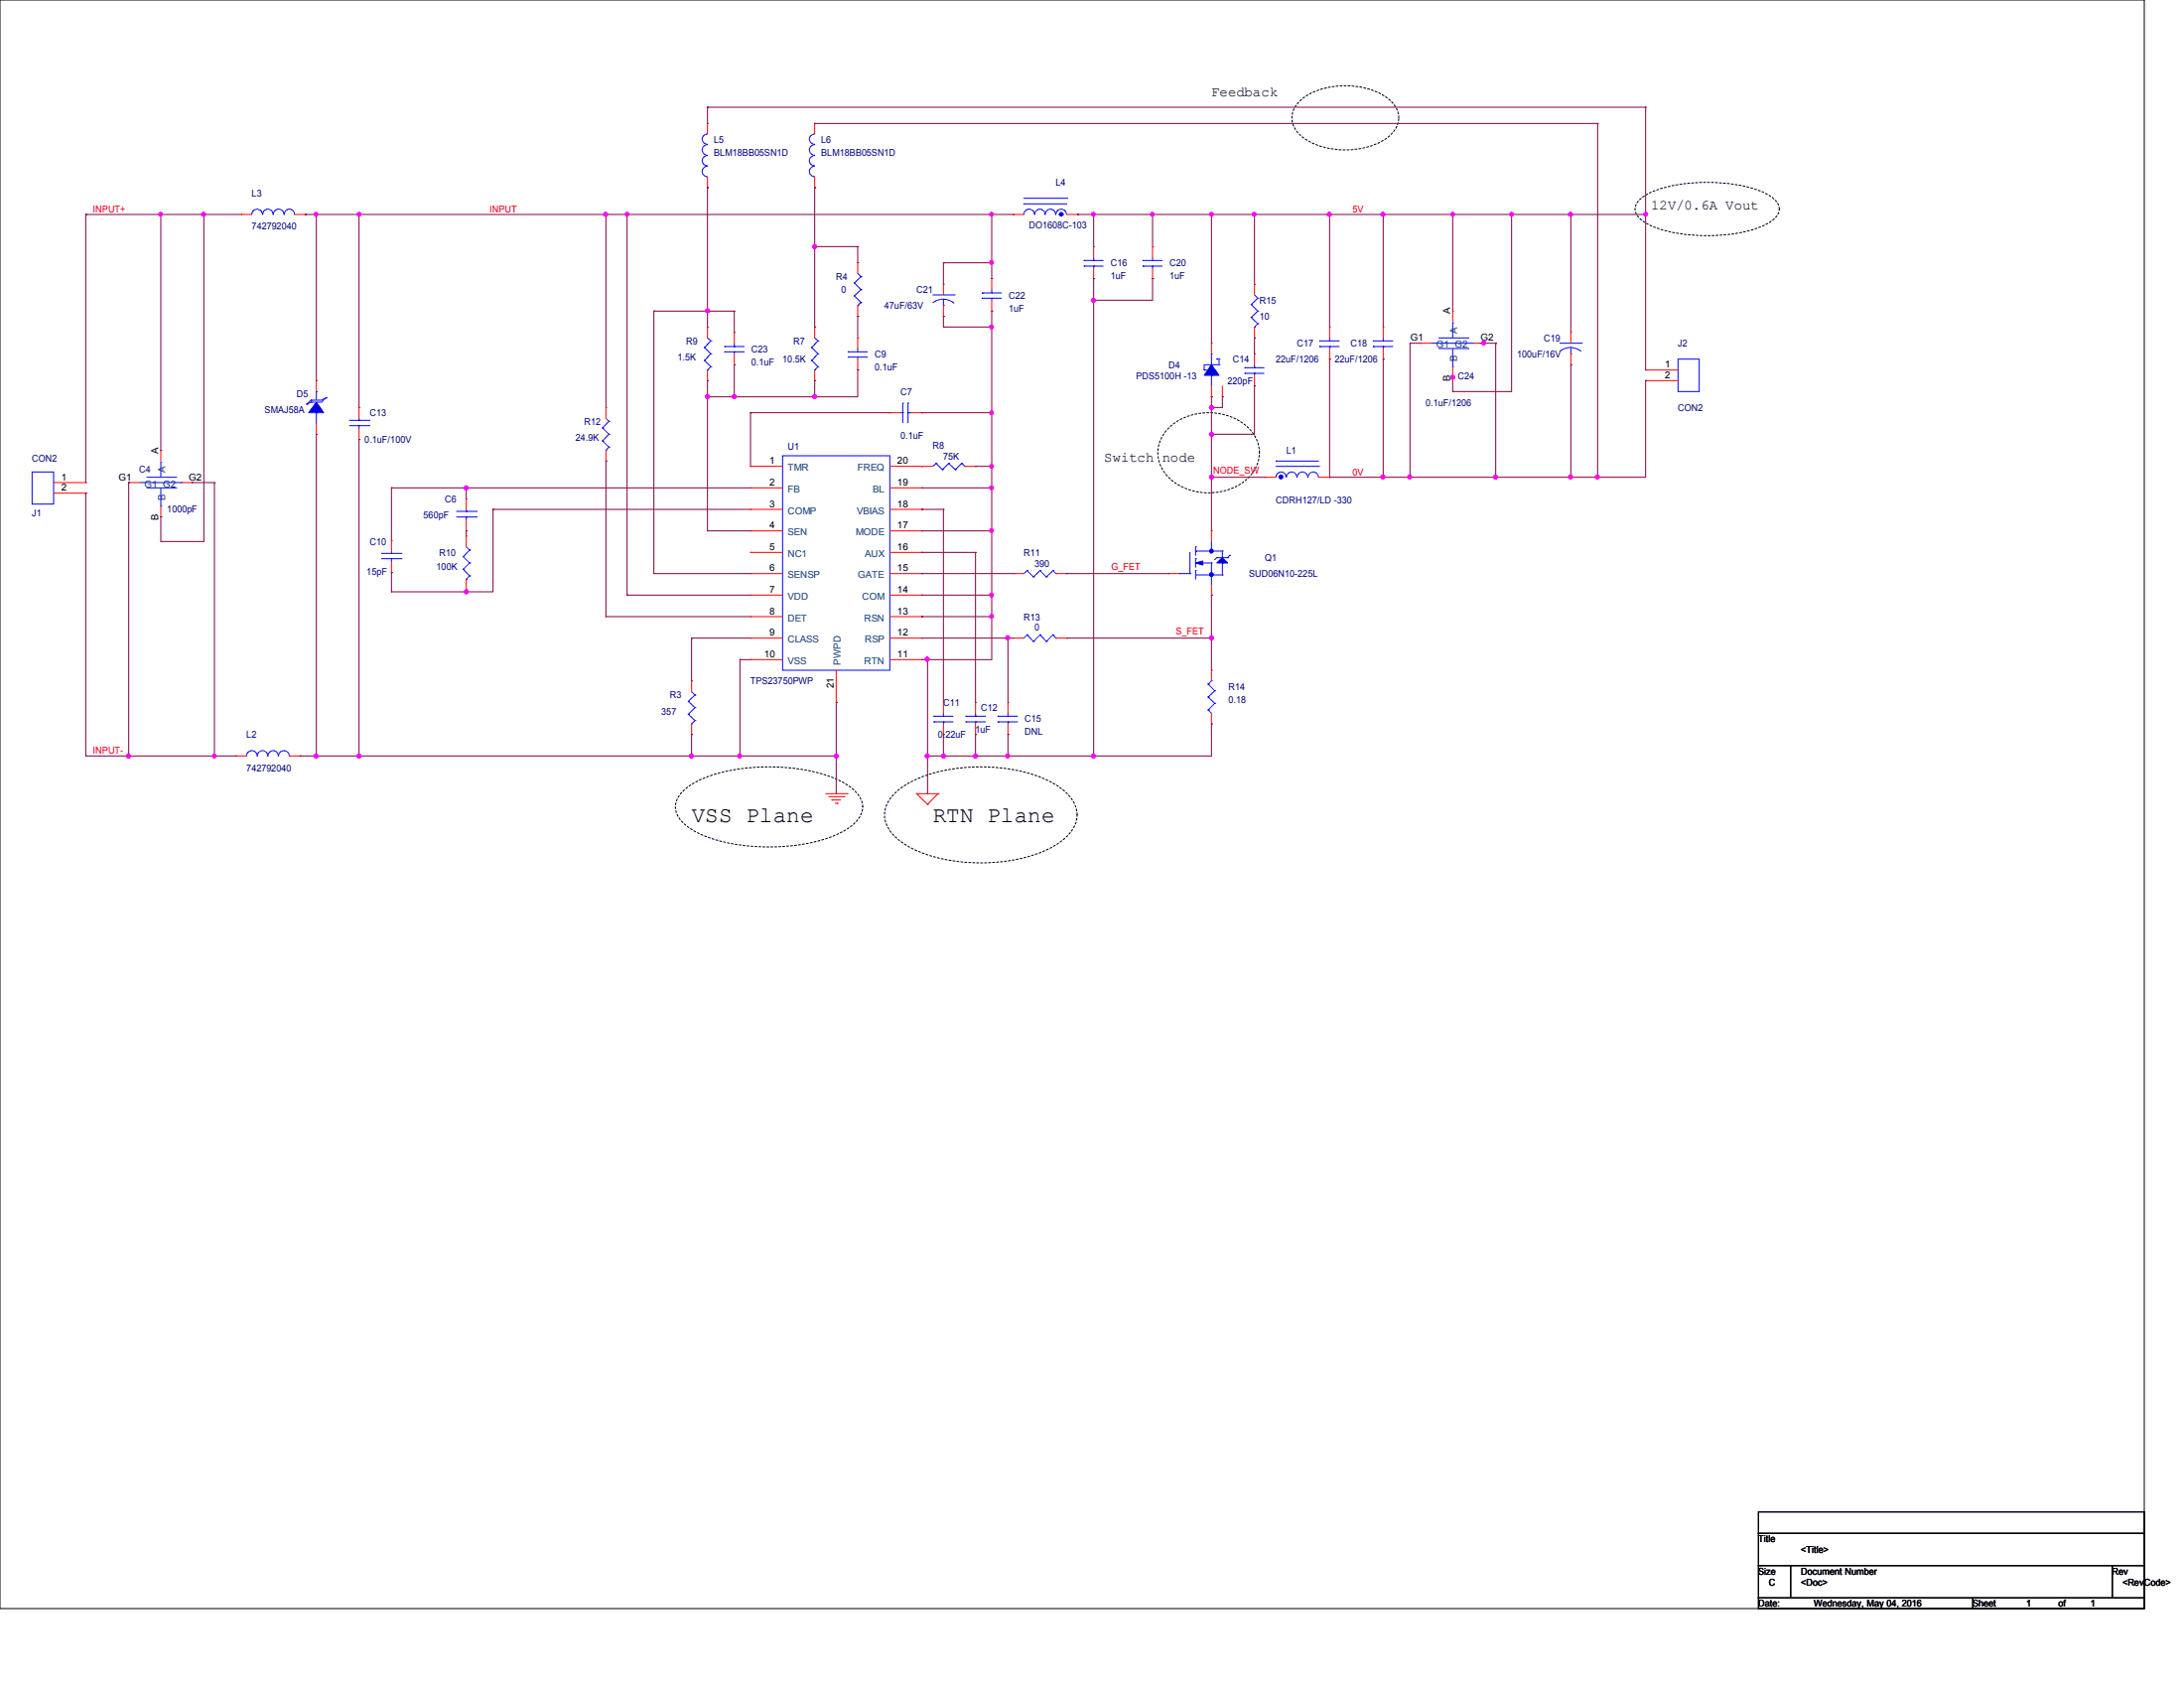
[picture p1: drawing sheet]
<svg xmlns="http://www.w3.org/2000/svg" width="279mm" height="216mm" viewBox="0 0 279 216" stroke-linecap="round" stroke-linejoin="round" font-family="sans-serif">
<path d="M0 0h274.3v205.7h-274.3zM225 193.4h49.3v2.7h-49.3zM225 196.1h49.3v4.1h-49.3zM225 200.2h4.1v4.2h-4.1zM225 204.4h27.4v1.3h-27.4zM229.1 200.2h41.1v4.2h-41.1zM252.4 204.4h21.9v1.3h-21.9zM270.2 200.2h4.1v4.2h-4.1z" fill="none" stroke="#000" stroke-width=".13"/>
<path d="M166 13.2a8 8 0 0 1 6.1-2.2 8.4 8.4 0 0 1 6.1 2.2 2.82 2.82 0 0 1-.6 4.3 9.8 9.8 0 0 1-8.6 1.2 5 5 0 0 1-3.6-3 2.73 2.73 0 0 1 .6-2.5zM209.6 25.7a8.6 8.6 0 0 1 4.9-2.1 21.7 21.7 0 0 1 10.9 .9 3.8 3.8 0 0 1 2.1 1.7 1.65 1.65 0 0 1-.7 2 11.9 11.9 0 0 1-5.7 1.8 20.8 20.8 0 0 1-9.7-1 3.8 3.8 0 0 1-2.1-1.8l-.1-.5 .1-.5zM149.4 54.9a7.6 7.6 0 0 1 10.5 0 4.3 4.3 0 0 1-.7 6.6 7.7 7.7 0 0 1-9.8-.6 4.3 4.3 0 0 1 0-6zM87.3 101.2a12.4 12.4 0 0 1 6.4-2.7 25.1 25.1 0 0 1 13.2 1.1 6.8 6.8 0 0 1 3 2.2 2.5 2.5 0 0 1-.5 3.4 12.4 12.4 0 0 1-6.4 2.7 25.1 25.1 0 0 1-13.1-1.1 6.8 6.8 0 0 1-3.1-2.2 2.5 2.5 0 0 1 .5-3.4zM114.6 101.3a13.3 13.3 0 0 1 6.4-2.8 22.7 22.7 0 0 1 12.7 1.1 7.8 7.8 0 0 1 3.7 3.1 3.6 3.6 0 0 1-1 4.4 13.3 13.3 0 0 1-6.5 2.8 22.7 22.7 0 0 1-12.6-1.1 7.8 7.8 0 0 1-3.8-3.1 3.6 3.6 0 0 1 1.1-4.4z" fill="none" stroke="#000" stroke-width=".13" stroke-dasharray=".3 .3"/>
<g fill="none" stroke="#f00" stroke-width=".13">
<path d="M90.5 15.8h.1M90.5 15.8v1.3M104.2 15.8h.1M104.2 15.8v1.3M30.9 27.4h.1M30.9 27.4h1.3M37.7 27.4h1.4M39.1 27.4h.1M90.5 24h.1M90.5 22.6v1.4M104.2 24h.1M104.2 22.6v1.4"/>
<path d="M109.7 33.6h.1M109.7 33.6v1.4M109.7 39.1v1.4M120.7 36.4h.1M120.7 36.4v1.3M120.7 39.1v1.4M126.9 39.8h.1M126.9 35.6h.1M126.9 35.6v1.4M126.9 38.4v1.4M129.6 27.4h.1M129.6 27.4h1.4"/>
<path d="M136.5 27.4h1.3M137.8 27.4h.1M139.9 35.6h.1M139.9 31.5h.1M139.9 31.5v1.4M139.9 34.3v1.3M147.4 35.6h.1M147.4 31.5h.1M147.4 31.5v1.4M147.4 34.3v1.3M160.5 36.4h.1M160.5 36.4v1.3"/>
<path d="M185.8 39.8h.1M185.8 39.8v1.3M20.6 57.6h.1M20.6 57.6v1.4M40.5 55.5h.1M40.5 48.7h.1M40.5 48.7v1.4M40.5 54.2v1.3M45.9 52.1h.1M45.9 56.2h.1M45.9 52.1v1.4M45.9 54.9v1.3"/>
<path d="M77.5 52.1h.1M77.5 59h.1M77.5 52.1v1.4M77.5 57.6v1.4M90.5 41.8h.1M90.5 48.7h.1M90.5 41.8v1.4M90.5 47.3v1.4M93.9 46.7h.1M93.9 42.5h.1M93.9 42.5v1.4M93.9 45.3v1.4"/>
<path d="M96 59.6h.1M96 59.6h4.1M104.2 41.8h.1M104.2 48.7h.1M104.2 41.8v1.4M104.2 47.3v1.4M109.7 47.3h.1M109.7 43.2h.1M109.7 40.5h.1M109.7 43.2v1.4M109.7 45.9v1.4M113.8 52.8h.1"/>
<path d="M113.8 52.8h1.4M113.8 59.6h5.5M116.6 52.8h1.3M117.9 52.8h.1M117.9 59.6h.1M120.7 40.5h.1M123.4 59.6h1.4M124.8 59.6h.1M155 50.8h.1M155 43.9h.1M155 43.9v1.4M155 49.4v1.4"/>
<path d="M156.4 50.8h.1M156.4 49.4v1.4M160.5 49.4h.1M160.5 45.3h.1M160.5 43.2h.1M160.5 41.8v1.4M160.5 45.3v1.4M160.5 48v1.4M170.1 45.9h.1M170.1 41.8h.1M170.1 41.8v1.4M170.1 44.6v1.3"/>
<path d="M177 45.9h.1M177 41.8h.1M177 41.8v1.4M177 44.6v1.3M181.7 43.9h.1M181.7 43.9h1.4M185.8 48.3h.1M185.8 46.9v1.4M188.5 43.9h1.3M189.8 43.9h.1M201 42.5h.1M201 46.7h.1"/>
<path d="M201 42.5v1.4M201 45.3v1.4M210.5 47.3h.1M210.5 48.7h.1M210.5 47.3h4.2M210.5 48.7h4.2M6.9 61.7h4.1M6.9 63.1h4.1M11 61.7h.1M11 63.1h.1M16.5 61.7h.1M16.5 61.7h1.3"/>
<path d="M20.6 66.1h.1M20.6 64.7v1.4M23.2 61.7h1.4M24.6 61.7h.1M50.1 69.1h.1M50.1 73.2h.1M50.1 69.1v1.4M50.1 71.9v1.3M59.6 68.6h.1M59.6 75.4h.1M59.6 63.8h.1M59.6 67.9h.1"/>
<path d="M59.6 63.8v1.4M59.6 66.5v1.4M59.6 68.6v1.3M59.6 74.1v1.3M96 62.4h.1M96 65.2h.1M96 67.9h.1M96 70.7h.1M96 73.4h.1M96 76.1h.1M96 78.9h.1M96 73.4h4.1"/>
<path d="M96 62.4h4.1M96 65.2h4.1M96 67.9h4.1M96 70.7h4.1M96 76.1h4.1M96 78.9h4.1M113.8 73.4h4.1M113.8 62.4h4.1M113.8 65.2h4.1M113.8 67.9h4.1M113.8 70.7h4.1M113.8 76.1h4.1"/>
<path d="M113.8 78.9h4.1M117.9 78.9h.1M117.9 76.1h.1M117.9 73.4h.1M117.9 70.7h.1M117.9 67.9h.1M117.9 65.2h.1M117.9 62.4h.1M129.6 73.4h.1M129.6 73.4h1.4M135.1 73.4h1.4M136.5 73.4h.1"/>
<path d="M149.5 73.4h.1M149.5 73.4h1.4M155 67.9h.1M155 76.1h.1M155 67.9v1.4M155 74.8v1.3M161.8 61h.1M161.8 61h1.4M168.7 61h1.4M170.1 61h.1M30.2 96.7h.1M30.2 96.7h1.3"/>
<path d="M37 96.7h1.4M38.4 96.7h.1M88.5 87.1h.1M88.5 93.9h.1M88.5 87.1v1.4M88.5 92.6v1.3M96 81.6h.1M96 84.4h.1M96 81.6h4.1M96 84.4h4.1M107 89.8h.1M107 85.7v4.1"/>
<path d="M113.8 81.6h4.1M113.8 84.4h4.1M117.9 84.4h.1M117.9 81.6h.1M120.7 93.9h.1M120.7 89.8h.1M120.7 89.8v1.4M120.7 92.6v1.3M124.8 93.9h.1M124.8 89.8h.1M124.8 89.8v1.4M124.8 92.6v1.3"/>
<path d="M128.9 93.9h.1M128.9 89.8h.1M128.9 89.8v1.4M128.9 92.6v1.3M129.6 81.6h.1M129.6 81.6h1.4M135.1 81.6h1.4M136.5 81.6h.1M155 92.6h.1M155 85.7h.1M155 85.7v1.4M155 91.2v1.4"/>
<path d="M105.6 101.5h2.8M106 101.9h1.9M106.4 102.3h.1M106.4 102.3h1.1M106.8 102.7h.3M107.1 102.7h.1M107.9 101.9h.1M108.4 101.5h.1M117.3 101.5h.1M117.3 101.5h2.7M117.3 101.5l1.4 1.4M118.7 102.9h.1"/>
<path d="M120 101.5h.1M120 101.5l-1.3 1.4"/>
</g>
<g fill="none" stroke="#00f" stroke-width=".13">
<path d="M90.5 19.9a.66 .66 0 0 0-.7 .7 .66 .66 0 0 0 .7 .6M90.5 18.5a.68 .68 0 0 0-.7 .7 .68 .68 0 0 0 .7 .7M90.5 17.1a.66 .66 0 0 0-.7 .7 .66 .66 0 0 0 .7 .7M104.2 19.9a.66 .66 0 0 0-.7 .7 .66 .66 0 0 0 .7 .6M104.2 18.5a.68 .68 0 0 0-.7 .7 .68 .68 0 0 0 .7 .7M104.2 17.1a.66 .66 0 0 0-.7 .7 .66 .66 0 0 0 .7 .7M32.2 27.4a.68 .68 0 0 1 .7-.6 .68 .68 0 0 1 .7 .6M33.6 27.4a.66 .66 0 0 1 .7-.6 .66 .66 0 0 1 .6 .6M35 27.4a.68 .68 0 0 1 .6-.6 .68 .68 0 0 1 .7 .6M36.4 27.4a.66 .66 0 0 1 .6-.6 .66 .66 0 0 1 .7 .6M90.5 21.3a.68 .68 0 0 0-.7 .6 .68 .68 0 0 0 .7 .7M104.2 21.3a.68 .68 0 0 0-.7 .6 .68 .68 0 0 0 .7 .7"/>
<path d="M109.3 36.2h.1M109.3 37.8h.1M109.3 36.2l.9 .8M109.3 37.8l.9 .9M109.7 39.1h.1M109.7 35l.5 .4M110.2 35.4h.1M110.2 37h.1M110.2 38.7h.1M110.2 35.4l-.9 .8M110.2 37l-.9 .8M110.2 38.7l-.5 .4"/>
<path d="M119.3 37.7h2.8M120.7 39.1h.1M120.7 38.3a2.17 2.17 0 0 1 1.3 .5M120.7 38.3a2.17 2.17 0 0 0-1.3 .4M120.7 38.3v.8M122.1 37.7h.1M125.6 37.5h.1M125.6 38.1h.1M125.6 37.5h2.5M125.6 38.1h2.5M126.9 38.1h.1M126.9 37.5h.1"/>
<path d="M126.9 37v.5M126.9 38.1v.3M131 26.1h.1M131 27.4a.68 .68 0 0 1 .7-.6 .68 .68 0 0 1 .6 .6M131 26.1h5.5M131 25.4h5.5M132.4 27.4a.66 .66 0 0 1 .6-.6 .66 .66 0 0 1 .7 .6M133.7 27.4a.66 .66 0 0 1 .7-.6 .66 .66 0 0 1 .6 .6M135.1 27.4a.68 .68 0 0 1 .7-.6 .68 .68 0 0 1 .6 .6M136.5 25.4h.1M138.7 33.3h.1M138.7 34h.1"/>
<path d="M138.7 33.3h2.4M138.7 34h2.4M139.9 34h.1M139.9 33.3h.1M139.9 32.9v.4M139.9 34v.3M146.2 33.3h.1M146.2 34h.1M146.2 33.3h2.5M146.2 34h2.5M147.4 34h.1M147.4 33.3h.1"/>
<path d="M147.4 32.9v.4M147.4 34v.3M160.1 38.9h.1M160.1 38.9l.8 .9M160.5 37.7l.4 .4M160.9 38.1h.1M160.9 39.8h.1M160.9 38.1l-.8 .8M160.9 39.8l-.8 .8M20.6 59.1h.1M20.6 59.1v1.9M39.2 51.7h.1"/>
<path d="M39.8 51.2h.1M39.8 51.4h.1M39.8 51.2l-.6 .5M39.8 51.4l-.6 .3M40.5 52.8h.1M40.5 50.1h.1M40.5 50.1v1.1M40.5 52.8v1.4M41.7 50.9h.1M41.7 50.9l-.6 .3h-1.3M41.7 50.9l-.6 .5h-1.3M44.7 54.4h2.5"/>
<path d="M44.7 53.8h2.5M45.9 53.8h.1M45.9 54.4h.1M45.9 53.5v.3M45.9 54.4v.5M47.2 54.4h.1M47.2 53.8h.1M77.1 54.7h.1M77.1 56.4h.1M77.1 54.7l.8 .8M77.1 56.4l.8 .8M77.5 57.6h.1"/>
<path d="M77.5 53.5l.4 .4M77.9 53.9h.1M77.9 55.5h.1M77.9 57.2h.1M77.9 53.9l-.8 .8M77.9 55.5l-.8 .9M77.9 57.2l-.4 .4M90.1 44.4h.1M90.1 46.1h.1M90.1 44.4l.8 .9M90.1 46.1l.8 .8M90.5 47.3h.1"/>
<path d="M90.5 43.2l.4 .4M90.9 43.6h.1M90.9 45.3h.1M90.9 46.9h.1M90.9 43.6l-.8 .8M90.9 45.3l-.8 .8M90.9 46.9l-.4 .4M92.7 44.3h.1M92.7 45h.1M92.7 44.3h2.5M92.7 45h2.5M93.9 45h.1"/>
<path d="M93.9 44.3h.1M93.9 43.9v.4M93.9 45v.3M100.1 58.3h13.7v27.4h-13.7zM103.8 44.4h.1M103.8 46.1h.1M103.8 44.4l.8 .9M103.8 46.1l.8 .8M104.2 47.3h.1M104.2 43.2l.4 .4M104.6 43.6h.1M104.6 45.3h.1"/>
<path d="M104.6 46.9h.1M104.6 43.6l-.8 .8M104.6 45.3l-.8 .8M104.6 46.9l-.4 .4M108.5 45h.1M108.5 45.7h.1M108.5 45h2.5M108.5 45.7h2.5M109.7 45.7h.1M109.7 45h.1M109.7 44.6v.4M109.7 45.7v.2"/>
<path d="M115.2 52.8h.3M115.5 52.8h.1M115.5 51.6h.1M115.5 51.6v2.5M116.2 51.6h.1M116.2 52.8h.1M116.2 52.8h.4M116.2 51.6v2.5M119.8 59.3h.1M119.8 59.3l-.5 .3M119.8 59.3l.8 .8M121.4 59.3h.1"/>
<path d="M121.4 59.3l-.8 .8M121.4 59.3l.8 .8M123 59.3h.1M123 59.3l-.8 .8M123 59.3l.4 .3M123.4 59.6h.1M154.1 47.3h.1M154.1 47.3h.2M154.3 47.3h.1M155 48h.1M155 45.3h.1M155 45.3v1.4"/>
<path d="M155 48v1.4M155.7 45.9h.1M155.7 45.9h.3M156 46.7h.1M156 45.9h.1M156 46.7h-1.9v.6M156 45.9v.8M159.3 47h.1M159.3 47.8h.1M159.3 47h2.4M159.3 47.8h2.4M160.1 40.6h.1"/>
<path d="M160.1 40.6l.8 .8M160.5 47.8h.1M160.5 47h.1M160.5 41.8h.1M160.5 46.7v.3M160.5 47.8v.2M160.9 41.4h.1M160.9 41.4l-.4 .4M163.2 59h.1M163.2 59.6h5.5M163.2 59h5.5M168.7 59.6h.1"/>
<path d="M168.8 43.6h.1M168.8 44.3h.1M168.8 43.6h2.5M168.8 44.3h2.5M170.1 44.3h.1M170.1 43.6h.1M170.1 43.2v.4M170.1 44.3v.3M175.7 43.6h.1M175.7 44.3h.1M175.7 43.6h2.5M175.7 44.3h2.5"/>
<path d="M177 44.3h.1M177 43.6h.1M177 43.2v.4M177 44.3v.3M183.1 43.9h5.4M184.1 43.2h3.7M184.1 44.6h3.7M185.8 41.3h.1M185.8 46.9h.1M185.8 41.3v1.9M185.8 44.6v2.3M187.8 43.2h.1"/>
<path d="M187.8 44.6h.1M188.5 43.9h.1M199.6 43.9h2.7M201 45.3h.1M201 44.4a2.16 2.16 0 0 1 1.2 .5M201 44.4h-.1a2.15 2.15 0 0 0-1.3 .5M201 44.4v.9M202.3 43.9h.1M214.7 45.9h2.7v4.2h-2.7zM4.1 60.4h2.8v4.1h-2.8zM17.8 61.7h5.4M18.8 61h3.7"/>
<path d="M18.8 62.4h3.7M20.6 64.7h.1M20.6 62.4v2.3M22.5 61h.1M22.5 62.4h.1M23.2 61.7h.1M48.8 71.5h2.5M48.8 70.8h2.5M50.1 70.8h.1M50.1 71.5h.1M50.1 70.5v.3M50.1 71.5v.4"/>
<path d="M51.3 71.5h.1M51.3 70.8h.1M58.4 66.1h2.5M58.4 65.4h2.5M59.3 71.2h.1M59.3 72.8h.1M59.3 71.2l.8 .8M59.3 72.8l.8 .9M59.6 74.1h.1M59.6 65.4h.1M59.6 66.1h.1M59.6 69.9l.5 .5"/>
<path d="M59.6 65.2v.2M59.6 66.1v.4M60.1 70.4h.1M60.1 72h.1M60.1 73.7h.1M60.1 70.4l-.8 .8M60.1 72l-.8 .8M60.1 73.7l-.5 .4M60.9 66.1h.1M60.9 65.4h.1M120.6 60.1h.1M122.2 60.1h.1"/>
<path d="M131.4 73h.1M131.4 73l-.4 .4M131.4 73l.8 .8M132.2 73.8h.1M133.1 73h.1M133.1 73l-.9 .8M133.1 73l.8 .8M133.9 73.8h.1M134.7 73h.1M134.7 73l-.8 .8M134.7 73l.4 .4M135.1 73.4h.1"/>
<path d="M150.9 73.4h.1M150.9 73.4h1.3M152.2 73.4h.1M152.2 70.7v2.7M153 73h.1M153 71.5h.1M153 69.9h.1M153 70.5h.1M153 69.9v1.1M153 71.5v1.1M153 73v1.1M153 73.5h3.4"/>
<path d="M153 70.5h3.4M153.6 72h1.4M155 70.5h.1M155 72h.1M155 73.5h.1M155 73.4h.1M155 69.3v1.2M155 72v2.8M155.7 71.3h.1M155.7 71.3h1.4M155.7 71.3l-.3 .3M156.4 73.5h.1"/>
<path d="M156.4 72h.1M156.4 70.5h.1M156.4 70.5v.8M156.4 72v1.5M157.1 71.3h.1M157.3 71h.1M157.3 71l-.2 .3M163.2 61a.66 .66 0 0 1 .7-.6 .66 .66 0 0 1 .6 .6M164.6 61a.66 .66 0 0 1 .6-.6 .66 .66 0 0 1 .7 .6M165.9 61a.68 .68 0 0 1 .7-.6 .68 .68 0 0 1 .7 .6M167.3 61a.66 .66 0 0 1 .7-.6 .66 .66 0 0 1 .7 .6M31.5 96.7a.68 .68 0 0 1 .7-.7 .68 .68 0 0 1 .7 .7"/>
<path d="M32.9 96.7a.66 .66 0 0 1 .7-.7 .66 .66 0 0 1 .6 .7M34.3 96.7a.66 .66 0 0 1 .6-.7 .66 .66 0 0 1 .7 .7M35.6 96.7a.68 .68 0 0 1 .7-.7 .68 .68 0 0 1 .7 .7M88.1 89.7h.1M88.1 91.4h.1M88.1 89.7l.8 .8M88.1 91.4l.8 .8M88.5 92.6h.1M88.5 88.5l.4 .4M88.9 88.9h.1M88.9 90.5h.1M88.9 92.2h.1"/>
<path d="M88.9 88.9l-.8 .8M88.9 90.5l-.8 .9M88.9 92.2l-.4 .4M119.5 91.6h.1M119.5 92.3h.1M119.5 91.6h2.4M119.5 92.3h2.4M120.7 92.3h.1M120.7 91.6h.1M120.7 91.2v.4M120.7 92.3v.3M123.6 91.6h.1"/>
<path d="M123.6 92.3h.1M123.6 91.6h2.5M123.6 92.3h2.5M124.8 92.3h.1M124.8 91.6h.1M124.8 91.2v.4M124.8 92.3v.3M127.7 91.6h.1M127.7 92.3h.1M127.7 91.6h2.5M127.7 92.3h2.5M128.9 92.3h.1"/>
<path d="M128.9 91.6h.1M128.9 91.2v.4M128.9 92.3v.3M131.4 81.2h.1M131.4 81.2l-.4 .4M131.4 81.2l.8 .8M132.2 82h.1M133.1 81.2h.1M133.1 81.2l-.9 .8M133.1 81.2l.8 .8M133.9 82h.1M134.7 81.2h.1"/>
<path d="M134.7 81.2l-.8 .8M134.7 81.2l.4 .4M135.1 81.6h.1M154.6 90.8h.1M154.6 89.2h.1M154.6 87.5h.1M154.6 90.8l.4 .4M154.6 89.2l.8 .8M154.6 87.5l.8 .8M155 87.1h.1M155 87.1l-.4 .4M155.4 90h.1"/>
<path d="M155.4 88.3h.1M155.4 90l-.8 .8M155.4 88.3l-.8 .9"/>
</g>
<g fill="#00f" stroke="#00f" stroke-width=".13">
<path d="M155.7 72l.7-.7 .7 .7z"/>
<path d="M153 72l.9-.2v.5z"/>
<path d="M155 46.7l1 1.3h-1.9z" fill-rule="evenodd"/>
<path d="M40.5 51.4l.9 1.4h-1.9z" fill-rule="evenodd"/>
<circle cx="135.8" cy="27.4" r=".24"/>
<circle cx="155" cy="70.5" r=".25"/>
<circle cx="155" cy="73.5" r=".25"/>
<circle cx="163.9" cy="61" r=".25"/>
</g>
<g fill="none" stroke="#800040" stroke-width=".13">
<path d="M90.5 13.7h.1M90.5 13.7v2.1M90.5 13.7h120M104.2 15.8h.1M104.2 15.8h100.2M204.4 15.8h.1M204.4 15.8v45.2M210.5 13.7h.1M210.5 13.7v33.6M11 27.4h.1M11 27.4h19.9M11 27.4v34.3"/>
<path d="M20.6 27.4h.1M20.6 27.4v30.2M26.1 27.4h.1M26.1 27.4v41.9h-5.5M39.1 27.4h.1M39.1 27.4h90.5M40.5 27.4h.1M40.5 27.4v21.3M45.9 27.4h.1M45.9 27.4v24.7M77.5 27.4h.1M77.5 27.4v24.7"/>
<path d="M80.2 27.4h.1M80.2 27.4v48.7M83.7 39.8h.1M83.7 39.8h10.2M83.7 39.8v33.6M90.5 39.8h.1M90.5 24h.1M90.5 24v17.8M93.9 39.8h.1M93.9 39.8v2.7M104.2 24h.1M104.2 31.5h.1"/>
<path d="M104.2 24v17.8M104.2 31.5h5.5M109.7 31.5h.1M109.7 31.5v2.1M120.7 33.6h.1M120.7 33.6v2.8M120.7 33.6h6.2M126.9 39.8h.1M126.9 33.6h.1M126.9 27.4h.1M126.9 39.8v44.6h-9M126.9 27.4v8.2"/>
<path d="M137.8 27.4h.1M137.8 27.4h72.7M139.9 27.4h.1M139.9 35.6h.1M139.9 38.4h.1M139.9 27.4v4.1M139.9 35.6v61.1M147.4 27.4h.1M147.4 35.6h.1M147.4 27.4v4.1M147.4 35.6v2.8h-7.5M155 27.4h.1"/>
<path d="M155 27.4v16.5M160.5 27.4h.1M160.5 27.4v9M170.1 27.4h.1M170.1 27.4v14.4M177 27.4h.1M177 27.4v14.4M185.8 27.4h.1M185.8 27.4v12.4M193.4 27.4h.1M193.4 27.4v22.7h-7.6M201 27.4h.1"/>
<path d="M201 27.4v15.1M210.5 27.4h.1M40.5 55.5h.1M40.5 55.5v41.2M45.9 56.2h.1M45.9 56.2v40.5M77.5 59h.1M77.5 59v19.9M90.5 48.7h.1M90.5 50.8h.1M90.5 48.7v19.2M93.9 46.7h.1"/>
<path d="M93.9 50.8h.1M93.9 46.7v4.1M96 52.8h.1M96 52.8h17.8M96 52.8v6.8M104.2 48.7h.1M104.2 50.8h.1M104.2 41.8h.1M104.2 48.7v2.1M109.7 40.5h.1M109.7 47.3h.1M109.7 47.3v3.5h-19.2"/>
<path d="M109.7 40.5v2.7M117.9 52.8h.1M117.9 52.8h9M120.7 41.8h.1M120.7 40.5h.1M120.7 41.8h6.2M120.7 40.5v1.3M124.8 59.6h.1M124.8 59.6h2.1M126.9 52.8h.1M126.9 41.8h.1M126.9 59.6h.1"/>
<path d="M155 50.8h.1M155 55.5h.1M155 52.1h.1M155 50.8v17.1M156.4 50.8h.1M156.4 50.8v1.3h-1.4M160.5 43.2h.1M160.5 49.4h.1M160.5 43.2v2.1M160.5 49.4v6.1h-5.5M170.1 45.9h.1M170.1 45.9v15.1"/>
<path d="M177 45.9h.1M177 45.9v15.1M180.4 43.9h.1M180.4 43.9h1.3M180.4 43.9v17.1M185.8 48.3h.1M185.8 50.1h.1M185.8 48v2.1M189.3 43.9h2M189.8 43.9h.1M191.3 43.9h.1M191.3 43.9v17.1"/>
<path d="M201 46.7h.1M201 46.7v14.3M210.5 48.7h.1M210.5 48.7v12.3h-40.4M11 63.1h.1M11 63.1v33.6M16.5 61.7h.1M16.5 61.7v35M20.6 66.1h.1M20.6 69.3h.1M20.6 66.1v3.2M24.6 61.7h2.8"/>
<path d="M27.4 61.7h.1M27.4 61.7v35M50.1 75.7h.1M50.1 73.2h.1M50.1 62.4h.1M50.1 62.4v6.7M50.1 73.2v2.5M50.1 62.4h45.9M59.6 75.4h.1M59.6 75.7h.1M59.6 62.4h.1M59.6 67.9h.1"/>
<path d="M59.6 62.4v1.4M59.6 67.9v.7M59.6 75.4v.3M63.1 65.2h.1M63.1 65.2v10.5h-13M63.1 65.2h32.9M77.5 78.9h.1M77.5 78.9h18.5M80.2 76.1h.1M80.2 76.1h15.8M83.7 73.4h.1M83.7 73.4h12.3"/>
<path d="M90.5 67.9h.1M90.5 67.9h5.5M117.9 62.4h.1M117.9 67.9h.1M117.9 76.1h.1M117.9 78.9h.1M117.9 65.2h.1M117.9 70.7h.1M117.9 73.4h.1M117.9 62.4h9M117.9 65.2h2.8M117.9 78.9h9"/>
<path d="M117.9 76.1h9M117.9 67.9h9M117.9 73.4h11.7M117.9 70.7h6.9M120.7 65.2h.1M120.7 65.2v24.6M124.8 70.7h.1M124.8 70.7v19.1M126.9 62.4h.1M126.9 67.9h.1M126.9 76.1h.1M126.9 78.9h.1"/>
<path d="M136.5 73.4h.1M136.5 73.4h13M155 76.1h.1M155 61h.1M155 76.1v9.6M155 61h6.8M170.1 61h.1M180.4 61h.1M191.3 61h.1M201 61h.1M204.4 61h.1M11 96.7h.1"/>
<path d="M11 96.7h19.2M16.5 96.7h.1M27.4 96.7h.1M38.4 96.7h.1M38.4 96.7h68.6M40.5 96.7h.1M45.9 96.7h.1M88.5 96.7h.1M88.5 93.9h.1M88.5 81.6h.1M88.5 81.6v5.5M88.5 93.9v2.8"/>
<path d="M88.5 81.6h7.5M94.7 84.4h.1M94.7 96.7h.1M94.7 84.4h1.3M94.7 84.4v12.3M107 89.8h.1M107 96.7h.1M107 89.8v11.7M117.9 84.4h.1M117.9 81.6h.1M117.9 81.6h11.7M118.7 84.4h.1"/>
<path d="M118.7 96.7h.1M118.7 84.4v17.1M120.7 96.7h.1M120.7 93.9h.1M120.7 93.9v2.8M124.8 93.9h.1M124.8 96.7h.1M124.8 93.9v2.8M128.9 93.9h.1M128.9 96.7h.1M128.9 81.6h.1M128.9 81.6v8.2"/>
<path d="M128.9 93.9v2.8M136.5 81.6h.1M136.5 81.6h18.5M139.9 96.7h.1M155 92.6h.1M155 81.6h.1M155 92.6v4.1h-36.3"/>
</g>
<g fill="#f0f" stroke="#f0f" stroke-width=".13">
<circle cx="40.4" cy="96.7" r=".25"/>
<circle cx="40.4" cy="27.4" r=".24"/>
<circle cx="59.6" cy="75.7" r=".25"/>
<circle cx="59.6" cy="62.4" r=".25"/>
<circle cx="77.5" cy="27.4" r=".24"/>
<circle cx="45.9" cy="27.4" r=".24"/>
<circle cx="88.4" cy="96.7" r=".25"/>
<circle cx="45.9" cy="96.7" r=".25"/>
<circle cx="107" cy="96.7" r=".25"/>
<circle cx="94.6" cy="96.7" r=".25"/>
<circle cx="80.2" cy="27.4" r=".24"/>
<circle cx="90.5" cy="50.7" r=".25"/>
<circle cx="126.8" cy="52.8" r=".24"/>
<circle cx="126.8" cy="41.8" r=".24"/>
<circle cx="126.8" cy="33.6" r=".24"/>
<circle cx="126.9" cy="27.4" r=".23"/>
<circle cx="139.9" cy="27.4" r=".24"/>
<circle cx="147.4" cy="27.4" r=".23"/>
<circle cx="139.9" cy="38.4" r=".25"/>
<circle cx="124.8" cy="96.7" r=".25"/>
<circle cx="120.7" cy="96.7" r=".25"/>
<circle cx="126.8" cy="59.6" r=".24"/>
<circle cx="126.8" cy="67.9" r=".24"/>
<circle cx="126.8" cy="62.4" r=".24"/>
<circle cx="126.9" cy="78.8" r=".23"/>
<circle cx="126.8" cy="76.1" r=".24"/>
<circle cx="139.9" cy="96.7" r=".25"/>
<circle cx="128.9" cy="96.7" r=".25"/>
<circle cx="128.9" cy="81.6" r=".25"/>
<circle cx="155" cy="81.6" r=".25"/>
<circle cx="118.6" cy="96.7" r=".25"/>
<circle cx="118.6" cy="84.3" r=".25"/>
<circle cx="155" cy="52.1" r=".25"/>
<circle cx="155" cy="27.4" r=".24"/>
<circle cx="155" cy="55.5" r=".25"/>
<circle cx="160.5" cy="27.4" r=".24"/>
<circle cx="155" cy="61" r=".25"/>
<circle cx="176.9" cy="61" r=".25"/>
<circle cx="176.9" cy="27.4" r=".24"/>
<circle cx="170.1" cy="27.4" r=".24"/>
<circle cx="200.9" cy="61" r=".25"/>
<circle cx="210.5" cy="27.4" r=".24"/>
<circle cx="200.9" cy="27.4" r=".24"/>
<circle cx="204.3" cy="61" r=".25"/>
<circle cx="104.2" cy="50.7" r=".25"/>
<circle cx="93.9" cy="50.7" r=".25"/>
<circle cx="104.2" cy="31.5" r=".25"/>
<circle cx="90.5" cy="39.8" r=".25"/>
<circle cx="20.6" cy="27.4" r=".23"/>
<circle cx="26" cy="27.4" r=".24"/>
<circle cx="27.4" cy="96.7" r=".24"/>
<circle cx="16.4" cy="96.7" r=".25"/>
<circle cx="180.3" cy="61" r=".25"/>
<circle cx="191.3" cy="61" r=".25"/>
<circle cx="189.8" cy="43.9" r=".25"/>
<circle cx="185.8" cy="48.3" r=".25"/>
<circle cx="185.9" cy="27.4" r=".24"/>
<circle cx="193.4" cy="27.4" r=".24"/>
</g>
<g font-size="2.9">
<text x="88.5" y="105.2">VSS Plane</text>
<text x="119.3" y="105.2">RTN Plane</text>
</g>
<g font-size="1.8">
<text x="155" y="12.4">Feedback</text>
<text x="211.2" y="26.8">12V/0.6A Vout</text>
<text x="141.3" y="59">Switch node</text>
</g>
<g font-size="1.2" fill="#000080">
<text x="91.3" y="18.3">L5</text>
<text x="91.3" y="19.9">BLM18BB05SN1D</text>
<text x="105.1" y="18.3">L6</text>
<text x="105.1" y="19.9">BLM18BB05SN1D</text>
<text x="135.1" y="23.8">L4</text>
<text x="32.2" y="25.1">L3</text>
<text x="32.2" y="29.4">742792040</text>
<text x="131.6" y="29.3">DO1608C-103</text>
<text x="107" y="35.9">R4</text>
<text x="142.1" y="34.1">C16</text>
<text x="142.1" y="35.7">1uF</text>
<text x="149.6" y="34.1">C20</text>
<text x="149.6" y="35.7">1uF</text>
<text x="107.6" y="37.5">0</text>
<text x="113.1" y="39.5">47uF/63V</text>
<text x="117.3" y="37.5">C21</text>
<text x="129.1" y="38.2">C22</text>
<text x="129.1" y="39.8">1uF</text>
<text x="161.1" y="38.9">R15</text>
<text x="161.1" y="40.9">10</text>
<text x="86.7" y="46.1">1.5K</text>
<text x="87.8" y="44.1">R9</text>
<text x="96.1" y="45">C23</text>
<text x="96.1" y="46.7">0.1uF</text>
<text x="100.1" y="46.4">10.5K</text>
<text x="101.5" y="44.1">R7</text>
<text x="111.9" y="45.7">C9</text>
<text x="111.9" y="47.4">0.1uF</text>
<text x="149.5" y="47.1">D4</text>
<text x="157.7" y="46.4">C14</text>
<text x="163.2" y="46.4">22uF/1206</text>
<text x="165.9" y="44.4">C17</text>
<text x="170.8" y="46.4">22uF/1206</text>
<text x="172.8" y="44.4">C18</text>
<text x="194.1" y="45.7">100uF/16V</text>
<text x="197.5" y="43.6">C19</text>
<text x="214.7" y="44.4">J2</text>
<text x="33.9" y="52.8">SMAJ58A</text>
<text x="38" y="50.8">D5</text>
<text x="47.3" y="53.3">C13</text>
<text x="115.2" y="50.5">C7</text>
<text x="145.4" y="48.5">PDS5100H -13</text>
<text x="157" y="49.1">220pF</text>
<text x="182.4" y="51.9">0.1uF/1206</text>
<text x="186.5" y="48.5">C24</text>
<text x="214.7" y="52.6">CON2</text>
<text x="4.1" y="59">CON2</text>
<text x="46.6" y="56.7">0.1uF/100V</text>
<text x="73.7" y="56.4">24.9K</text>
<text x="74.8" y="54.4">R12</text>
<text x="100.8" y="57.5">U1</text>
<text x="115.2" y="56.1">0.1uF</text>
<text x="119.3" y="57.4">R8</text>
<text x="120.7" y="58.8">75K</text>
<text x="164.6" y="58.1">L1</text>
<text x="17.8" y="60.4">C4</text>
<text x="21.4" y="65.5">1000pF</text>
<text x="56.9" y="64.2">C6</text>
<text x="163.2" y="64.4">CDRH127/LD -330</text>
<text x="4.1" y="66">J1</text>
<text x="47.3" y="69.7">C10</text>
<text x="54.2" y="66.3">560pF</text>
<text x="56.2" y="71.1">R10</text>
<text x="131" y="71.1">R11</text>
<text x="161.8" y="71.8">Q1</text>
<text x="46.9" y="73.6">15pF</text>
<text x="55.8" y="72.9">100K</text>
<text x="132.4" y="72.5">390</text>
<text x="159.8" y="73.8">SUD06N10-225L</text>
<text x="131" y="79.3">R13</text>
<text x="132.4" y="80.7">0</text>
<text x="85.7" y="89.3">R3</text>
<text x="96" y="87.5">TPS23750PWP</text>
<text x="157.2" y="88.2">R14</text>
<text x="157.2" y="89.9">0.18</text>
<text x="31.5" y="94.4">L2</text>
<text x="84.6" y="91.4">357</text>
<text x="120" y="94.4">0.22uF</text>
<text x="120.7" y="90.3">C11</text>
<text x="124.8" y="93.7">1uF</text>
<text x="125.5" y="91">C12</text>
<text x="131.1" y="92.4">C15</text>
<text x="131.1" y="94">DNL</text>
<text x="31.5" y="98.7">742792040</text>
</g>
<g font-size="1.2" fill="#f00">
<text x="11.9" y="27.2">INPUT+</text>
<text x="62.6" y="27.2">INPUT</text>
<text x="173" y="27.2">5V</text>
<text x="155.2" y="60.6">NODE_SW</text>
<text x="173" y="60.8">0V</text>
<text x="142.2" y="72.9">G_FET</text>
<text x="150.4" y="81.2">S_FET</text>
<text x="11.9" y="96.4">INPUT-</text>
</g>
<g font-size="1.2">
<text x="185.5" y="40.2" transform="rotate(-90 185.5 40.2)">A</text>
<text x="180.5" y="43.6">G1</text>
<text x="189.4" y="43.6">G2</text>
<text x="213" y="47">1</text>
<text x="185.5" y="48.7" transform="rotate(-90 185.5 48.7)">B</text>
<text x="213" y="48.4">2</text>
<text x="20.3" y="58" transform="rotate(-90 20.3 58)">A</text>
<text x="98.5" y="59.4">1</text>
<text x="114.8" y="59.4">20</text>
<text x="7.8" y="61.4">1</text>
<text x="7.8" y="62.8">2</text>
<text x="15.2" y="61.4">G1</text>
<text x="24.2" y="61.4">G2</text>
<text x="98.5" y="62.1">2</text>
<text x="98.5" y="64.9">3</text>
<text x="114.8" y="64.9">18</text>
<text x="114.8" y="62.1">19</text>
<text x="20.3" y="66.5" transform="rotate(-90 20.3 66.5)">B</text>
<text x="98.5" y="67.6">4</text>
<text x="98.5" y="70.4">5</text>
<text x="114.8" y="70.4">16</text>
<text x="114.8" y="67.6">17</text>
<text x="98.5" y="73.1">6</text>
<text x="98.5" y="75.8">7</text>
<text x="114.8" y="75.8">14</text>
<text x="114.8" y="73.1">15</text>
<text x="98.5" y="78.6">8</text>
<text x="98.5" y="81.3">9</text>
<text x="114.8" y="81.3">12</text>
<text x="114.8" y="78.6">13</text>
<text x="97.8" y="84.1">10</text>
<text x="106.7" y="88.1" transform="rotate(-90 106.7 88.1)">21</text>
<text x="114.8" y="84.1">11</text>
<text x="224.9" y="197.3">Title</text>
<text x="224.9" y="201.4">Size</text>
<text x="226.3" y="202.8">C</text>
<text x="230.4" y="201.4">Document Number</text>
<text x="230.4" y="202.8">&lt;Doc&gt;</text>
<text x="230.4" y="198.7">&lt;Title&gt;</text>
<text x="270.2" y="201.4">Rev</text>
<text x="271.5" y="202.8">&lt;RevCode&gt;</text>
<text x="224.9" y="205.5">Date:</text>
<text x="232" y="205.5">Wednesday, May 04, 2016</text>
<text x="252.4" y="205.5">Sheet</text>
<text x="259.2" y="205.5">1</text>
<text x="263.3" y="205.5">of</text>
<text x="267.4" y="205.5">1</text>
</g>
<g font-size="1.2" fill="#004080">
<text x="183.8" y="44.5">G1 G2</text>
<text x="186.4" y="46.2" transform="rotate(-90 186.4 46.2)">B</text>
<text x="186.4" y="42.7" transform="rotate(-90 186.4 42.7)">A</text>
<text x="18.5" y="62.3">G1 G2</text>
<text x="21.2" y="64" transform="rotate(-90 21.2 64)">B</text>
<text x="21.2" y="60.5" transform="rotate(-90 21.2 60.5)">A</text>
<text x="100.8" y="60.2">TMR</text>
<text x="100.8" y="63">FB</text>
<text x="100.8" y="65.7">COMP</text>
<text x="109.6" y="65.7">VBIAS</text>
<text x="109.7" y="60.2">FREQ</text>
<text x="111.7" y="63">BL</text>
<text x="100.8" y="68.5">SEN</text>
<text x="100.8" y="71.2">NC1</text>
<text x="109.5" y="68.5">MODE</text>
<text x="110.7" y="71.2">AUX</text>
<text x="100.8" y="74">SENSP</text>
<text x="100.8" y="76.7">VDD</text>
<text x="109.8" y="74">GATE</text>
<text x="110.3" y="76.7">COM</text>
<text x="100.8" y="79.5">DET</text>
<text x="100.8" y="82.2">CLASS</text>
<text x="110.6" y="79.5">RSN</text>
<text x="110.7" y="82.2">RSP</text>
<text x="100.8" y="85">VSS</text>
<text x="107.6" y="85" transform="rotate(-90 107.6 85)">PWPD</text>
<text x="110.6" y="85">RTN</text>
</g>
</svg>
